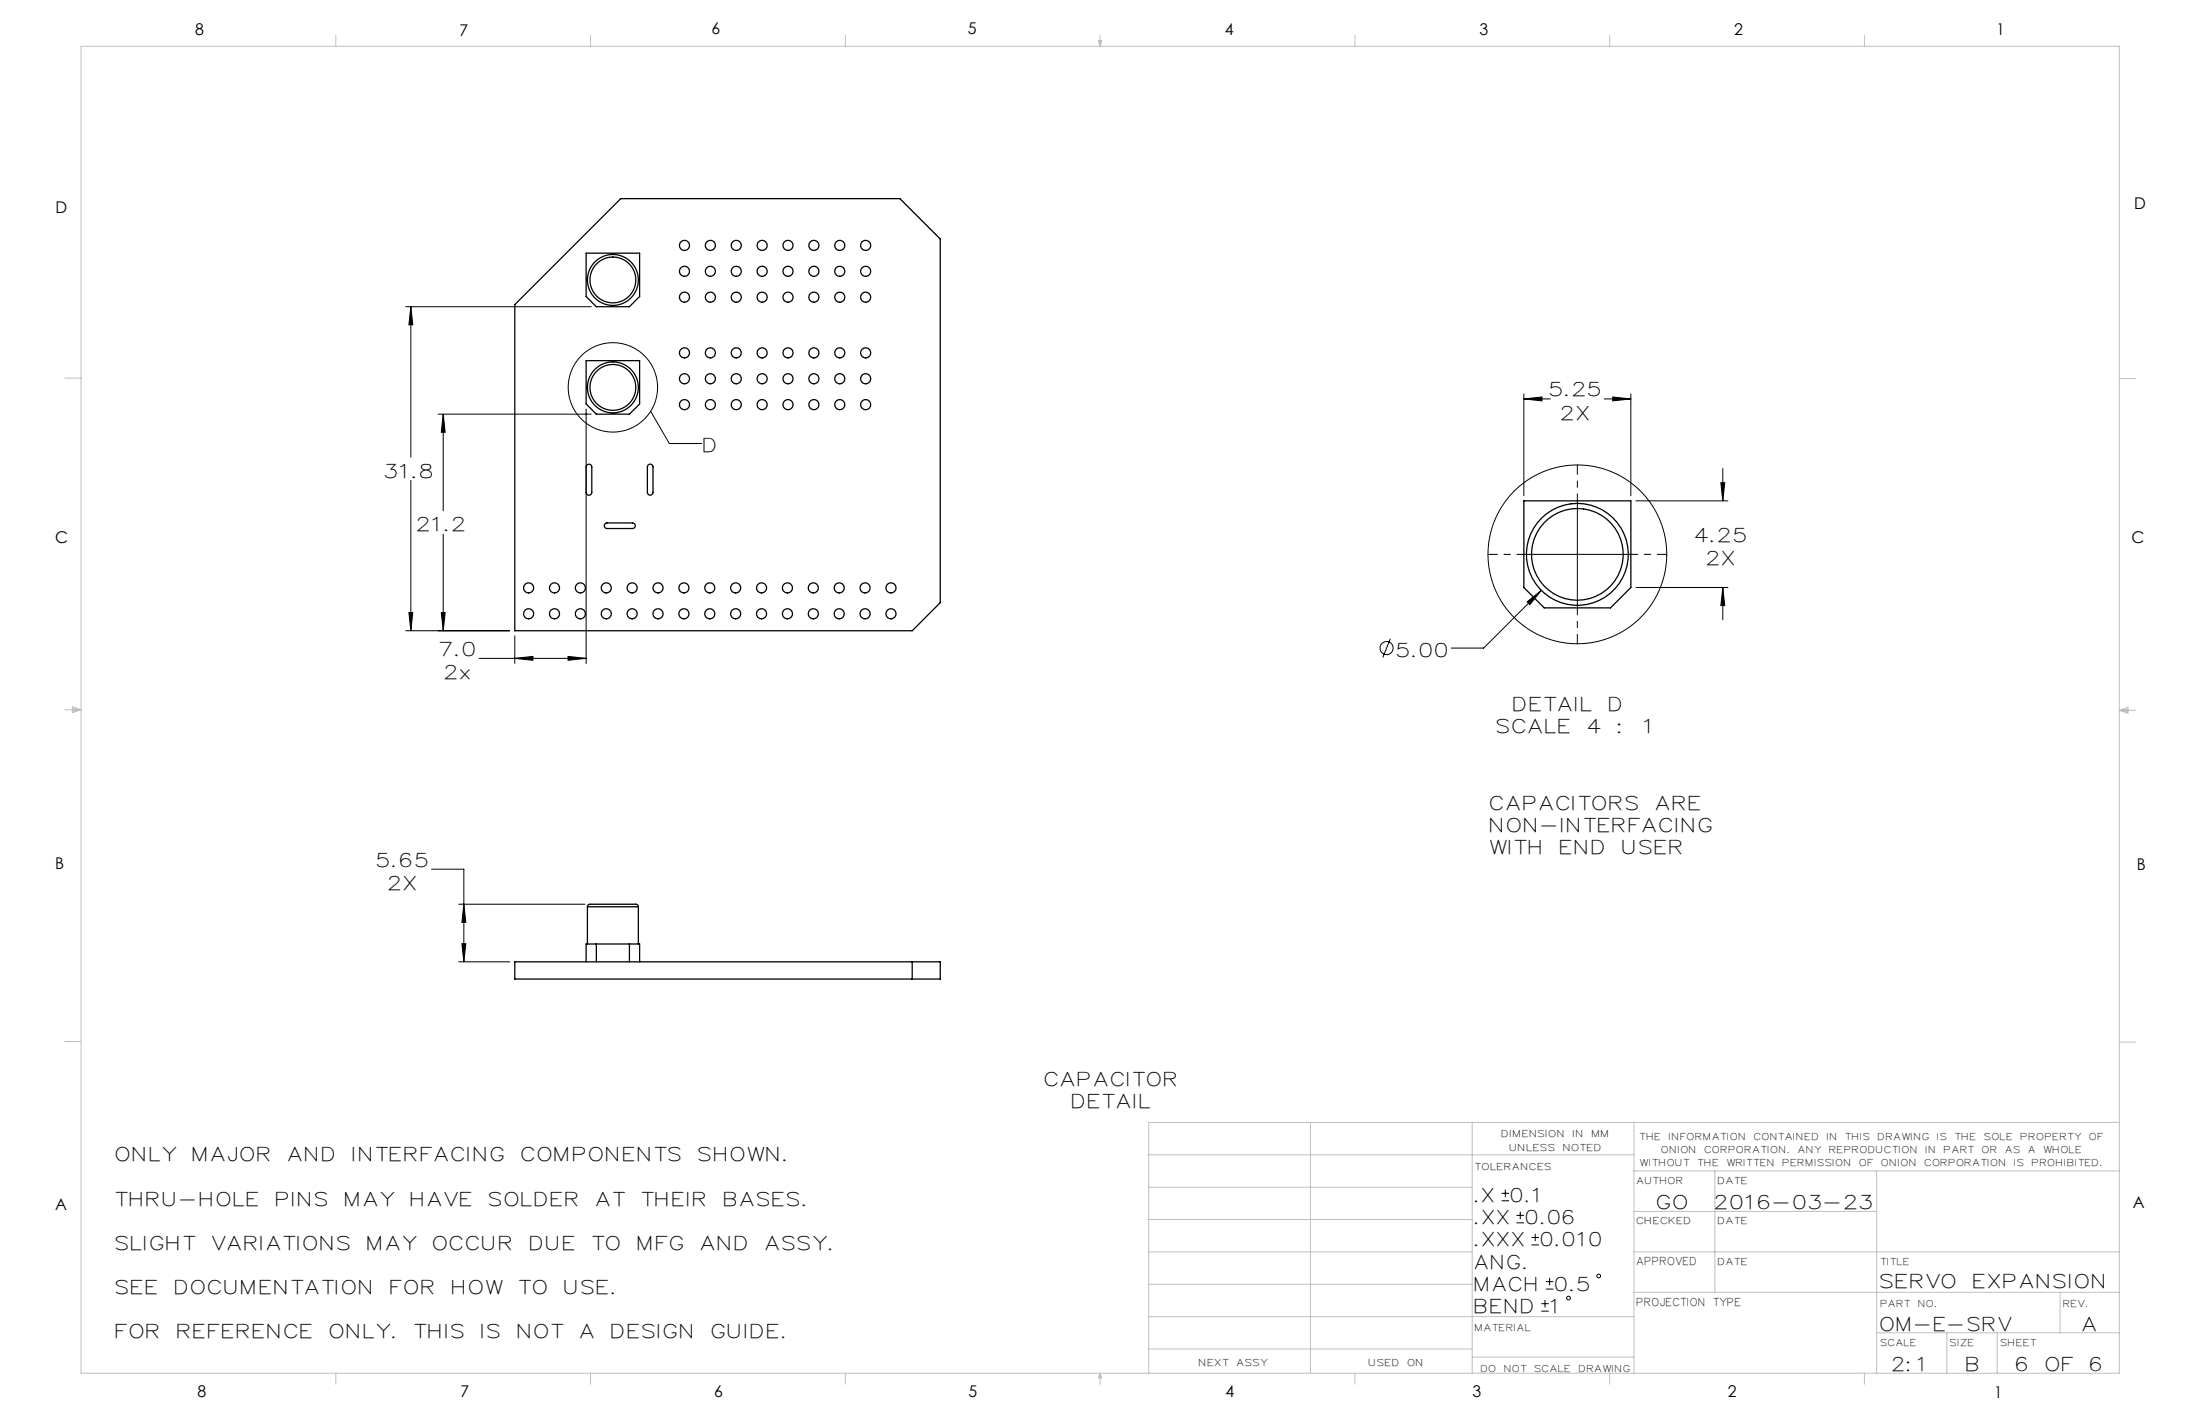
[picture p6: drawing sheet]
<svg xmlns="http://www.w3.org/2000/svg" width="432mm" height="279mm" viewBox="0 0 432 279" stroke-linecap="round" stroke-linejoin="round" font-family="sans-serif">
<g fill="none" stroke="#000" stroke-width=".2">
<path d="M79.6 60.2h36.4M80.6 60.2v29.5M80.6 60.2l.4 3.5h-.7zM299.1 78.3l3.5-.4v.8zM299.1 77.3v20M299.1 78.3h5.2M314.9 78.3h5.2M316.5 77.9l3.6 .4-3.6 .4zM320.1 77.3v20M80.6 94.3v29.5M86 81.3h30M87 81.3v18.9"/>
<path d="M87 81.3l.4 3.5h-.8zM115 80.3v49.9M127.7 80.7l3.7 6.3h6.3M309.6 98.8v20M321.1 98.3h18M337.8 94.7h.7l-.4 3.6zM338.1 91.9v6.4M87 104.8v19M299.6 108.8h20M299.7 118.1l2.8-2.3-2.2 2.8zM302.5 115.8l-11.3 11.4h-6.3M321.1 115.3h18"/>
<path d="M338.1 115.3v6.3M338.1 115.3l.4 3.5h-.7zM79.6 123.8h20.4M80.3 120.2h.7l-.4 3.6zM86.6 120.2h.8l-.4 3.6zM94 129.2h21M101 124.8v5.4M101 129.2l3.6-.4v.8zM111.5 128.8l3.5 .4-3.5 .4zM272.9 125.3l-1.5 3.7M84.7 170.5h6.3v18.2M90 177.4h24.8"/>
<path d="M91 177.4l.4 3.6h-.7zM90 188.7h10M90.7 185.2h.7l-.4 3.5zM294.7 235.6h1.5M294.7 234.1h1.5M295.4 233.4v1.5M297.7 239.9h1.4M297.7 238.5h1.4M298.4 237.7v1.5M300.6 244.3h1.5M300.6 242.8h1.5M301.3 242.1v1.4"/>
<path d="M302.5 257.3h1.5M302.5 255.8h1.5M303.2 255.1v1.4M303.4 252.9h1.5M303.4 251.5h1.5M304.1 250.7v1.5"/>
<circle cx="120.3" cy="76" r="8.8"/>
<circle cx="309.6" cy="108.8" r="17.5"/>
<circle cx="272.1" cy="127.2" r="1.28"/>
<circle cx="307.9" cy="254.7" r=".37"/>
<circle cx="313.8" cy="250.4" r=".37"/>
</g>
<path d="M309.6 98.8v-7.6M299.6 108.8h-7.5M309.6 118.8v7.5M319.6 108.8h7.5" fill="none" stroke="#000" stroke-width=".2" stroke-dasharray="15.2 1.3 1.3 1.3" stroke-dashoffset="13.4"/>
<g fill="none" stroke="#c0c0c0" stroke-width=".2">
<path d="M15.9 9.1h400.1v260.3h-400.1zM65.9 6.9v2.2M115.9 6.9v2.2M165.9 6.9v2.2M215.6 8h.6l-.3 1.1zM215.7 8l.2 1.1M215.9 6.9v2.2M216 8l-.1 1.1M265.9 6.9v2.2M315.9 6.9v2.2M365.9 6.9v2.2M12.7 74.2h3.2"/>
<path d="M416 74.3h3.1M12.7 139.3h3.2M14.2 139l1.7 .3M14.2 138.7l1.7 .6-1.7 .5zM15.9 139.3l-1.7 .2M416 139.4h3.1M416 139.4l1.7-.6v1.1zM416 139.4l1.7 .2M417.7 139.1l-1.7 .3M12.7 204.4h3.2M416 204.5h3.1M225.5 226.6h95.2"/>
<path d="M225.5 239.3h63.5M225.5 232.9h63.5M257.2 220.2v49.2M289 220.2v49.2M320.7 220.2v49.2M320.7 237.7h47.6M320.7 229.8h95.3M336.6 229.8v23.8M368.3 229.8v39.6M416 220.2h-190.5v49.2M225.5 258.3h95.2M225.5 245.6h63.5"/>
<path d="M225.5 252h63.5M320.7 253.6h95.3M320.7 245.6h95.3M404.3 253.6v7.9M65.9 269.4v2.2M115.9 269.4v2.2M165.9 269.4v2.2M215.9 269.4v2.2M215.9 269.4l.3 .9h-.6zM225.5 264.7h63.5M265.9 269.4v2.2M289 266.3h31.7"/>
<path d="M315.9 269.4v2.2M365.9 269.4v2.2M368.3 261.5h47.7M382.1 261.5v7.9M392 261.5v7.9"/>
</g>
<path d="M87 81.3l.4 3.5h-.8zM86.6 120.2h.8l-.4 3.6zM111.5 128.8l3.5 .4-3.5 .4zM101 129.2l3.6-.4v.8zM80.6 60.2l.4 3.5h-.7zM80.3 120.2h.7l-.4 3.6zM299.7 118.1l.6 .5 2.2-2.8zM316.5 77.9l3.6 .4-3.6 .4zM299.1 78.3l3.5-.4v.8zM338.1 115.3l.4 3.5h-.7zM337.8 94.7h.7l-.4 3.6zM91 177.4l.4 3.6h-.7zM90.7 185.2h.7l-.4 3.5z" fill="#000"/>
<g fill="none" stroke="#000" stroke-width=".25">
<path d="M101 59.8l20.8-20.8h54.8l7.9 7.9v71.4l-5.5 5.5h-78zM115 49.7h10.5v8.5l-2 2h-6.5l-2-2zM115 70.8h10.5v8.5l-2 2h-6.5l-2-2zM115.2 91.2a.55 .55 0 0 1 .6-.1 .55 .55 0 0 1 .4 .5v5a.55 .55 0 0 1-.6 .6 .55 .55 0 0 1-.5-.6v-5zM127.2 91.2a.55 .55 0 0 1 .6-.1 .55 .55 0 0 1 .4 .5v5a.55 .55 0 0 1-.6 .6 .55 .55 0 0 1-.5-.6v-5zM299.1 98.3h21v17l-4 4h-13l-4-4zM118.8 102.8l.3-.2h5a.55 .55 0 0 1 .6 .6 .55 .55 0 0 1-.6 .5h-5a.55 .55 0 0 1-.5-.3 .55 .55 0 0 1 .2-.6zM115.3 177.9l.1-.3 .4-.2h9l.3 .2 .2 .3M115.3 177.9h10M115.3 177.9v7.3M125.3 177.9v7.3M101 188.7h83.5v3.4h-83.5z"/>
<path d="M115 188.7v-3.5h10.5v3.5M117 185.2v3.5M123.5 185.2v3.5M179 188.7v3.4"/>
<circle cx="120.3" cy="54.9" r="4.5"/>
<circle cx="120.3" cy="54.9" r="5"/>
<circle cx="134.3" cy="48.1" r=".99"/>
<circle cx="134.3" cy="53.2" r=".99"/>
<circle cx="134.3" cy="58.3" r=".99"/>
<circle cx="139.4" cy="58.3" r=".99"/>
<circle cx="139.4" cy="53.2" r=".99"/>
<circle cx="139.4" cy="48.1" r=".99"/>
<circle cx="144.5" cy="58.3" r=".99"/>
<circle cx="144.5" cy="53.2" r=".99"/>
<circle cx="144.5" cy="48.1" r=".99"/>
<circle cx="149.6" cy="48.1" r=".99"/>
<circle cx="149.6" cy="58.3" r=".99"/>
<circle cx="149.6" cy="53.2" r=".99"/>
<circle cx="154.7" cy="58.3" r=".99"/>
<circle cx="154.7" cy="53.2" r=".99"/>
<circle cx="154.7" cy="48.1" r=".99"/>
<circle cx="159.7" cy="58.3" r=".99"/>
<circle cx="159.7" cy="53.2" r=".99"/>
<circle cx="159.7" cy="48.1" r=".99"/>
<circle cx="164.8" cy="58.3" r=".99"/>
<circle cx="164.8" cy="53.2" r=".99"/>
<circle cx="164.8" cy="48.1" r=".99"/>
<circle cx="169.9" cy="58.3" r=".99"/>
<circle cx="169.9" cy="53.2" r=".99"/>
<circle cx="169.9" cy="48.1" r=".99"/>
<circle cx="120.3" cy="76" r="4.5"/>
<circle cx="120.3" cy="76" r="5"/>
<circle cx="134.3" cy="79.4" r=".99"/>
<circle cx="134.3" cy="69.2" r=".99"/>
<circle cx="134.3" cy="74.3" r=".99"/>
<circle cx="139.4" cy="79.4" r=".99"/>
<circle cx="139.4" cy="74.3" r=".99"/>
<circle cx="139.4" cy="69.2" r=".99"/>
<circle cx="144.5" cy="74.3" r=".99"/>
<circle cx="144.5" cy="79.4" r=".99"/>
<circle cx="144.5" cy="69.2" r=".99"/>
<circle cx="149.6" cy="74.3" r=".99"/>
<circle cx="149.6" cy="79.4" r=".99"/>
<circle cx="149.6" cy="69.2" r=".99"/>
<circle cx="154.7" cy="79.4" r=".99"/>
<circle cx="154.7" cy="69.2" r=".99"/>
<circle cx="154.7" cy="74.3" r=".99"/>
<circle cx="159.7" cy="79.4" r=".99"/>
<circle cx="159.7" cy="69.2" r=".99"/>
<circle cx="159.7" cy="74.3" r=".99"/>
<circle cx="164.8" cy="79.4" r=".99"/>
<circle cx="164.8" cy="69.2" r=".99"/>
<circle cx="164.8" cy="74.3" r=".99"/>
<circle cx="169.9" cy="79.4" r=".99"/>
<circle cx="169.9" cy="69.2" r=".99"/>
<circle cx="169.9" cy="74.3" r=".99"/>
<circle cx="103.8" cy="115.3" r=".99"/>
<circle cx="108.8" cy="115.3" r=".99"/>
<circle cx="113.9" cy="115.3" r=".99"/>
<circle cx="119" cy="115.3" r=".99"/>
<circle cx="124.1" cy="115.3" r=".99"/>
<circle cx="129.2" cy="115.3" r=".99"/>
<circle cx="134.2" cy="115.3" r=".99"/>
<circle cx="139.3" cy="115.3" r=".99"/>
<circle cx="144.4" cy="115.3" r=".99"/>
<circle cx="149.5" cy="115.3" r=".99"/>
<circle cx="154.6" cy="115.3" r=".99"/>
<circle cx="159.6" cy="115.3" r=".99"/>
<circle cx="164.7" cy="115.3" r=".99"/>
<circle cx="169.8" cy="115.3" r=".99"/>
<circle cx="174.9" cy="115.3" r=".99"/>
<circle cx="309.6" cy="108.8" r="9"/>
<circle cx="309.6" cy="108.8" r="10"/>
<circle cx="103.8" cy="120.4" r=".99"/>
<circle cx="108.8" cy="120.4" r=".99"/>
<circle cx="113.9" cy="120.4" r=".99"/>
<circle cx="119" cy="120.4" r=".99"/>
<circle cx="124.1" cy="120.4" r=".99"/>
<circle cx="129.2" cy="120.4" r=".99"/>
<circle cx="134.2" cy="120.4" r=".99"/>
<circle cx="139.3" cy="120.4" r=".99"/>
<circle cx="144.4" cy="120.4" r=".99"/>
<circle cx="149.5" cy="120.4" r=".99"/>
<circle cx="154.6" cy="120.4" r=".99"/>
<circle cx="159.6" cy="120.4" r=".99"/>
<circle cx="164.7" cy="120.4" r=".99"/>
<circle cx="169.8" cy="120.4" r=".99"/>
<circle cx="174.9" cy="120.4" r=".99"/>
</g>
<g font-size="3.7">
<text x="304.3" y="77.8">5.25</text>
<text x="306.6" y="82.3">2X</text>
<text x="138.2" y="88.7">D</text>
<text x="75.6" y="93.7">31.8</text>
<text x="82" y="104.3">21.2</text>
<text x="332.8" y="106.3">4.25</text>
<text x="335.1" y="110.8">2X</text>
<text x="86.5" y="128.7">7.0</text>
<text x="274.3" y="128.9">5.00</text>
<text x="87.4" y="133.2">2x</text>
<text x="293.9" y="143.8">SCALE</text>
<text x="297.2" y="139.4">DETAIL</text>
<text x="311.8" y="143.8">4</text>
<text x="315.9" y="139.4">D</text>
<text x="317.7" y="143.8">:</text>
<text x="322.8" y="143.8">1</text>
<text x="292.6" y="158.9">CAPACITORS</text>
<text x="325.1" y="158.9">ARE</text>
<text x="292.6" y="163.2">NON-INTERFACING</text>
<text x="292.6" y="167.5">WITH</text>
<text x="306.4" y="167.5">END</text>
<text x="318.6" y="167.5">USER</text>
<text x="74.1" y="170">5.65</text>
<text x="76.4" y="174.6">2X</text>
<text x="205.2" y="213.1">CAPACITOR</text>
<text x="210.6" y="217.4">DETAIL</text>
<text x="22.9" y="227.9">ONLY</text>
<text x="38" y="227.9">MAJOR</text>
<text x="56.7" y="227.9">AND</text>
<text x="69.4" y="227.9">INTERFACING</text>
<text x="102.5" y="227.9">COMPONENTS</text>
<text x="137.2" y="227.9">SHOWN.</text>
<text x="22.9" y="236.5">THRU-HOLE</text>
<text x="54.3" y="236.5">PINS</text>
<text x="67.9" y="236.5">MAY</text>
<text x="80.7" y="236.5">HAVE</text>
<text x="96.2" y="236.5">SOLDER</text>
<text x="117.2" y="236.5">AT</text>
<text x="126.1" y="236.5">THEIR</text>
<text x="142.2" y="236.5">BASES.</text>
<text x="289.6" y="235.9">.X</text>
<text x="296.7" y="235.9">0.1</text>
<text x="325.4" y="237.1">GO</text>
<text x="336.7" y="237.1">2016-03-23</text>
<text x="22.9" y="245.2">SLIGHT</text>
<text x="41.8" y="245.2">VARIATIONS</text>
<text x="72.3" y="245.2">MAY</text>
<text x="85.1" y="245.2">OCCUR</text>
<text x="104.2" y="245.2">DUE</text>
<text x="116.4" y="245.2">TO</text>
<text x="125.3" y="245.2">MFG</text>
<text x="137.7" y="245.2">AND</text>
<text x="150.4" y="245.2">ASSY.</text>
<text x="289.6" y="244.6">.XXX</text>
<text x="289.6" y="240.2">.XX</text>
<text x="299.6" y="240.2">0.06</text>
<text x="302.6" y="244.6">0.010</text>
<text x="289.6" y="248.9">ANG.</text>
<text x="22.9" y="253.9">SEE</text>
<text x="34.5" y="253.9">DOCUMENTATION</text>
<text x="76.8" y="253.9">FOR</text>
<text x="88.9" y="253.9">HOW</text>
<text x="102" y="253.9">TO</text>
<text x="111" y="253.9">USE.</text>
<text x="289.6" y="257.6">BEND</text>
<text x="289.6" y="253.2">MACH</text>
<text x="304.5" y="257.6">1</text>
<text x="305.4" y="253.2">0.5</text>
<text x="369.2" y="252.8">SERVO</text>
<text x="387.5" y="252.8">EXPANSION</text>
<text x="22.9" y="262.5">FOR</text>
<text x="35" y="262.5">REFERENCE</text>
<text x="64.9" y="262.5">ONLY.</text>
<text x="81.5" y="262.5">THIS</text>
<text x="94.6" y="262.5">IS</text>
<text x="101.7" y="262.5">NOT</text>
<text x="114" y="262.5">A</text>
<text x="120.2" y="262.5">DESIGN</text>
<text x="139.8" y="262.5">GUIDE.</text>
<text x="369.2" y="261.2">OM-E-SRV</text>
<text x="408.9" y="261.2">A</text>
<text x="371.6" y="269.1">2:1</text>
<text x="386.1" y="269.1">B</text>
<text x="395.9" y="269.1">6</text>
<text x="401.6" y="269.1">OF</text>
<text x="410.4" y="269.1">6</text>
</g>
<g font-size="3.2">
<text x="38.3" y="6.9">8</text>
<text x="90.2" y="7">7</text>
<text x="139.7" y="6.8">6</text>
<text x="190" y="6.8">5</text>
<text x="240.4" y="6.8">4</text>
<text x="290.4" y="6.9">3</text>
<text x="340.4" y="6.8">2</text>
<text x="391.9" y="6.9">1</text>
<text x="10.9" y="41.8">D</text>
<text x="418.9" y="41">D</text>
<text x="10.9" y="106.5">C</text>
<text x="418.4" y="106.6">C</text>
<text x="10.8" y="170.4">B</text>
<text x="419.4" y="170.8">B</text>
<text x="10.8" y="237.4">A</text>
<text x="418.6" y="237">A</text>
<text x="38.8" y="274.1">8</text>
<text x="90.4" y="274.1">7</text>
<text x="140.2" y="274.1">6</text>
<text x="190.1" y="274.1">5</text>
<text x="240.5" y="274.1">4</text>
<text x="289" y="274.1">3</text>
<text x="339.1" y="274.1">2</text>
<text x="391.4" y="274.4">1</text>
</g>
<g font-size="2.1">
<text x="321.3" y="248.2">APPROVED</text>
<text x="321.3" y="256.3">PROJECTION TYPE</text>
</g>
<g font-size="1.8">
<text x="294.9" y="223.2">DIMENSION</text>
<text x="296.4" y="225.8">UNLESS</text>
<text x="306.9" y="225.8">NOTED</text>
<text x="308.8" y="223.2">IN</text>
<text x="312.5" y="223.2">MM</text>
<text x="321.9" y="223.6">THE</text>
<text x="326.2" y="226.2">ONION</text>
<text x="327.7" y="223.6">INFORMATION</text>
<text x="334.7" y="226.2">CORPORATION.</text>
<text x="344.4" y="223.6">CONTAINED</text>
<text x="353" y="226.2">ANY</text>
<text x="358.7" y="223.6">IN</text>
<text x="359.1" y="226.2">REPRODUCTION</text>
<text x="362.3" y="223.6">THIS</text>
<text x="368.7" y="223.6">DRAWING</text>
<text x="378.1" y="226.2">IN</text>
<text x="380.4" y="223.6">IS</text>
<text x="381.7" y="226.2">PART</text>
<text x="383.8" y="223.6">THE</text>
<text x="389.1" y="226.2">OR</text>
<text x="389.6" y="223.6">SOLE</text>
<text x="393.7" y="226.2">AS</text>
<text x="396.7" y="223.6">PROPERTY</text>
<text x="398.2" y="226.2">A</text>
<text x="401.2" y="226.2">WHOLE</text>
<text x="410.2" y="223.6">OF</text>
<text x="289.6" y="229.5">TOLERANCES</text>
<text x="321.3" y="232.2">AUTHOR</text>
<text x="322" y="228.8">WITHOUT</text>
<text x="333.3" y="228.8">THE</text>
<text x="337.3" y="232.2">DATE</text>
<text x="339" y="228.8">WRITTEN</text>
<text x="350" y="228.8">PERMISSION</text>
<text x="365" y="228.8">OF</text>
<text x="369.4" y="228.8">ONION</text>
<text x="377.9" y="228.8">CORPORATION</text>
<text x="395.5" y="228.8">IS</text>
<text x="398.9" y="228.8">PROHIBITED.</text>
<text x="321.3" y="240.1">CHECKED</text>
<text x="337.3" y="240.1">DATE</text>
<text x="337.3" y="248.2">DATE</text>
<text x="369.2" y="248.2">TITLE</text>
<text x="369.2" y="256.4">PART</text>
<text x="376.6" y="256.4">NO.</text>
<text x="405.1" y="256.4">REV.</text>
<text x="289.6" y="261.1">MATERIAL</text>
<text x="235.4" y="268">NEXT</text>
<text x="242.8" y="268">ASSY</text>
<text x="268.8" y="268">USED</text>
<text x="276.4" y="268">ON</text>
<text x="290.8" y="269.1">DO</text>
<text x="295.3" y="269.1">NOT</text>
<text x="301.3" y="269.1">SCALE</text>
<text x="310" y="269.1">DRAWING</text>
<text x="369.2" y="264">SCALE</text>
<text x="382.8" y="264">SIZE</text>
<text x="392.8" y="264">SHEET</text>
</g>
</svg>
